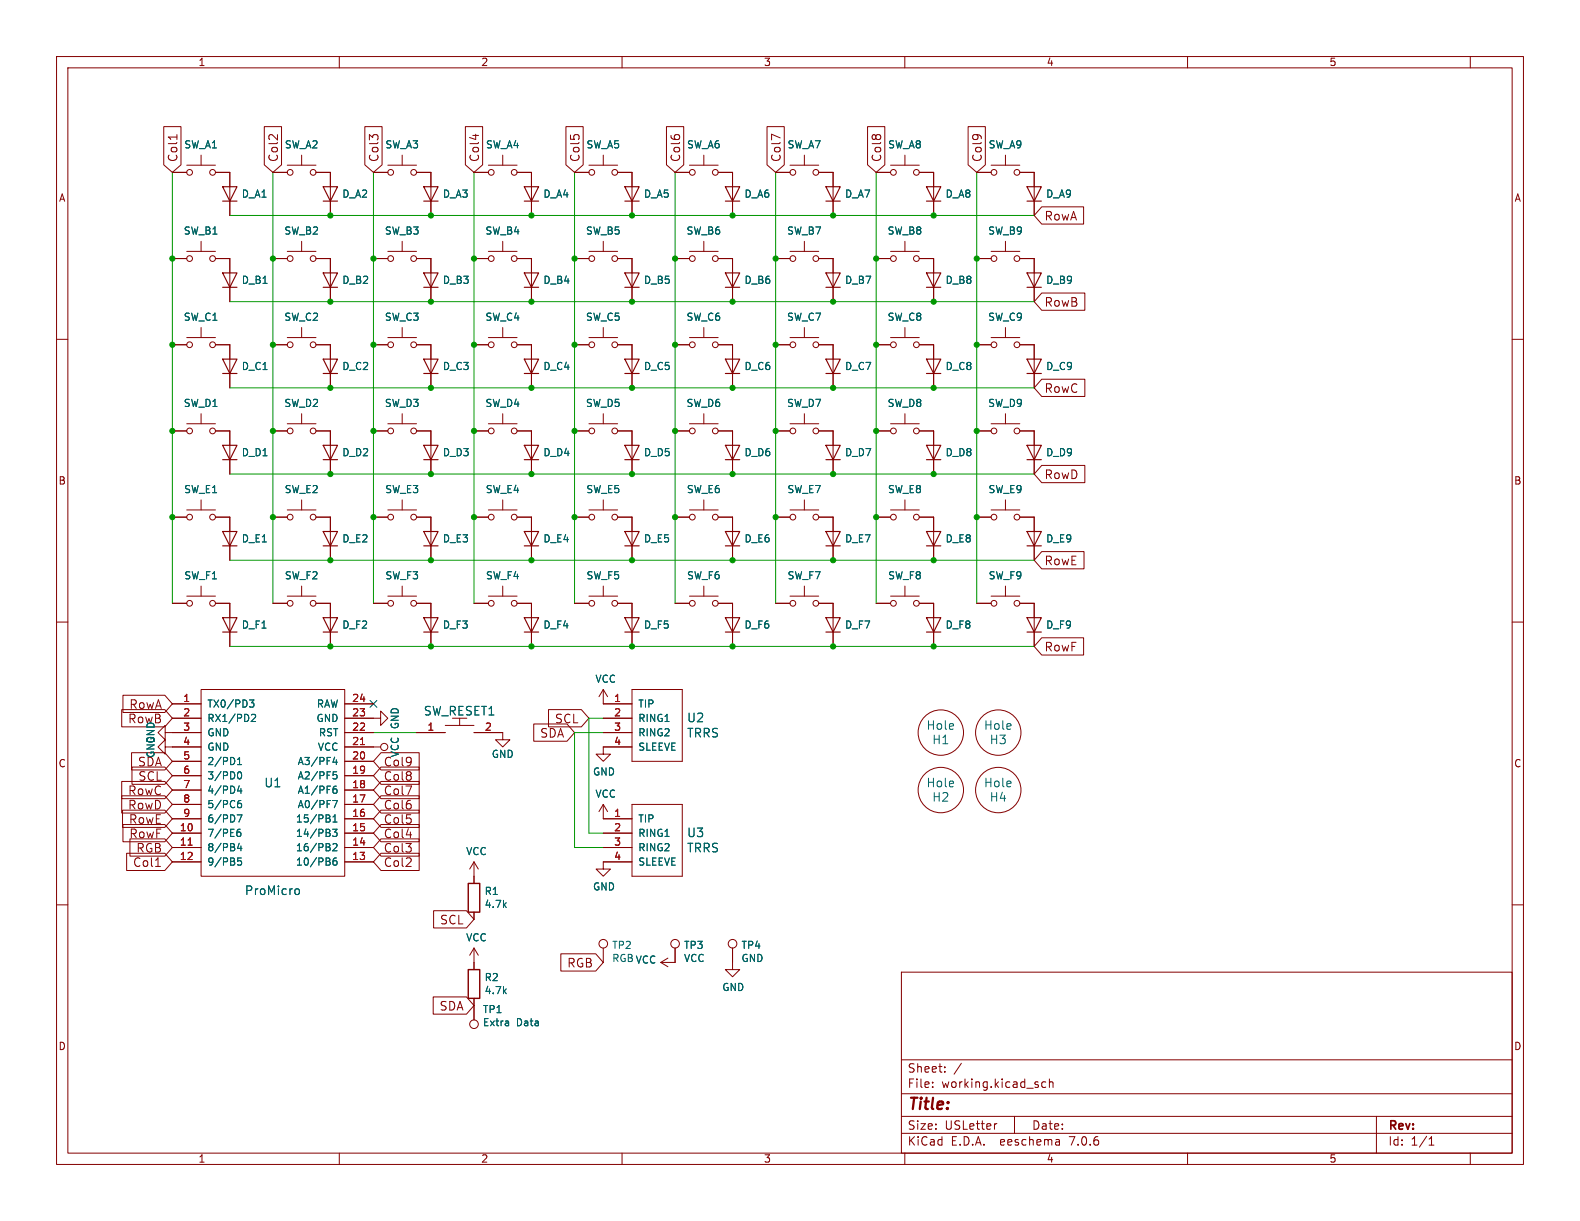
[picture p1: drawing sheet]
<svg xmlns="http://www.w3.org/2000/svg" width="279mm" height="216mm" viewBox="0 0 279 216" stroke-linecap="round" stroke-linejoin="round" font-family="sans-serif">
<g fill="none" stroke="#840000" stroke-width=".18">
<path d="M10 10h259.4v195.9h-259.4zM12 12h255.4v191.9h-255.4zM60 10v2M110 10v2M160 10v2M210 10v2M260 10v2M29 22.4h3v6.7l-1.5 1.4-1.5-1.4zM30.5 30.5h2.5M31.3 23.8v.9M33 29.2h5.1M35.6 27.4v1.8"/>
<path d="M38.1 30.5h2.5v7.6M46.7 22.4h3.1v6.7l-1.5 1.4-1.6-1.4zM48.3 30.5h2.5M50.8 29.2h5.1M53.3 27.4v1.8M55.9 30.5h2.5v7.6M64.5 22.4h3.1v6.7l-1.6 1.4-1.5-1.4zM66 30.5h2.6M68.6 29.2h5.1M71.1 27.4v1.8M73.7 30.5h2.5v7.6M82.3 22.4h3v6.7l-1.5 1.4-1.5-1.4z"/>
<path d="M83.8 30.5h2.6M86.4 29.2h5M88.9 27.4v1.8M91.4 30.5h2.6v7.6M100.1 22.4h3v6.7l-1.5 1.4-1.5-1.4zM101.6 30.5h2.5M104.1 29.2h5.1M106.7 27.4v1.8M109.2 30.5h2.6v7.6M117.9 22.4h3v6.7l-1.5 1.4-1.5-1.4zM119.4 30.5h2.5M121.9 29.2h5.1"/>
<path d="M124.5 27.4v1.8M127 30.5h2.5v7.6M135.6 22.4h3.1v6.7l-1.5 1.4-1.6-1.4zM137.2 30.5h2.5M139.7 29.2h5.1M142.2 27.4v1.8M144.8 30.5h2.5v7.6M153.4 22.4h3.1v6.7l-1.6 1.4-1.5-1.4zM154.9 30.5h2.6M157.5 29.2h5.1M160 27.4v1.8M162.6 30.5h2.5v7.6"/>
<path d="M171.2 22.4h3v6.7l-1.5 1.4-1.5-1.4zM172.7 30.5h2.6M175.3 29.2h5M177.8 27.4v1.8M180.3 30.5h2.6v7.6M184.2 36.6h7.4v3h-7.4l-1.3-1.5zM10 60h2M30.5 45.7h2.5M33 44.5h5.1M33 59.7h5.1M35.6 42.7v1.8M35.6 57.9v1.8"/>
<path d="M38.1 45.7h2.5v7.6M48.3 45.7h2.5M50.8 44.5h5.1M50.8 59.7h5.1M53.3 42.7v1.8M53.3 57.9v1.8M55.9 45.7h2.5v7.6M66 45.7h2.6M68.6 44.5h5.1M68.6 59.7h5.1M71.1 42.7v1.8M71.1 57.9v1.8"/>
<path d="M73.7 45.7h2.5v7.6M83.8 45.7h2.6M86.4 44.5h5M86.4 59.7h5M88.9 42.7v1.8M88.9 57.9v1.8M91.4 45.7h2.6v7.6M101.6 45.7h2.5M104.1 44.5h5.1M104.1 59.7h5.1M106.7 42.7v1.8M106.7 57.9v1.8"/>
<path d="M109.2 45.7h2.6v7.6M119.4 45.7h2.5M121.9 44.5h5.1M121.9 59.7h5.1M124.5 42.7v1.8M124.5 57.9v1.8M127 45.7h2.5v7.6M137.2 45.7h2.5M139.7 44.5h5.1M139.7 59.7h5.1M142.2 42.7v1.8M142.2 57.9v1.8"/>
<path d="M144.8 45.7h2.5v7.6M154.9 45.7h2.6M157.5 44.5h5.1M157.5 59.7h5.1M160 42.7v1.8M160 57.9v1.8M162.6 45.7h2.5v7.6M172.7 45.7h2.6M175.3 44.5h5M175.3 59.7h5M177.8 42.7v1.8M177.8 57.9v1.8"/>
<path d="M180.3 45.7h2.6v7.6M184.2 51.8h7.6v3.1h-7.6l-1.3-1.6zM267.4 60h2M30.5 76.2h2.5M30.5 61h2.5M33 74.9h5.1M35.6 73.2v1.7M38.1 76.2h2.5v7.6M38.1 61h2.5v7.6M48.3 76.2h2.5M48.3 61h2.5M50.8 74.9h5.1"/>
<path d="M53.3 73.2v1.7M55.9 76.2h2.5v7.6M55.9 61h2.5v7.6M66 76.2h2.6M66 61h2.6M68.6 74.9h5.1M71.1 73.2v1.7M73.7 76.2h2.5v7.6M73.7 61h2.5v7.6M83.8 76.2h2.6M83.8 61h2.6M86.4 74.9h5"/>
<path d="M88.9 73.2v1.7M91.4 76.2h2.6v7.6M91.4 61h2.6v7.6M101.6 76.2h2.5M101.6 61h2.5M104.1 74.9h5.1M106.7 73.2v1.7M109.2 76.2h2.6v7.6M109.2 61h2.6v7.6M119.4 76.2h2.5M119.4 61h2.5M121.9 74.9h5.1"/>
<path d="M124.5 73.2v1.7M127 61h2.5v7.6M127 76.2h2.5v7.6M137.2 76.2h2.5M137.2 61h2.5M139.7 74.9h5.1M142.2 73.2v1.7M144.8 61h2.5v7.6M144.8 76.2h2.5v7.6M154.9 76.2h2.6M154.9 61h2.6M157.5 74.9h5.1"/>
<path d="M160 73.2v1.7M162.6 76.2h2.5v7.6M162.6 61h2.5v7.6M172.7 76.2h2.6M172.7 61h2.6M175.3 74.9h5M177.8 73.2v1.7M180.3 76.2h2.6v7.6M180.3 61h2.6v7.6M184.2 67.1h7.6v3h-7.6l-1.3-1.5zM30.5 91.4h2.5M33 90.2h5.1"/>
<path d="M35.6 88.4v1.8M38.1 91.4h2.5v7.7M48.3 91.4h2.5M50.8 90.2h5.1M53.3 88.4v1.8M55.9 91.4h2.5v7.7M66 91.4h2.6M68.6 90.2h5.1M71.1 88.4v1.8M73.7 91.4h2.5v7.7M83.8 91.4h2.6M86.4 90.2h5"/>
<path d="M88.9 88.4v1.8M91.4 91.4h2.6v7.7M101.6 91.4h2.5M104.1 90.2h5.1M106.7 88.4v1.8M109.2 91.4h2.6v7.7M119.4 91.4h2.5M121.9 90.2h5.1M124.5 88.4v1.8M127 91.4h2.5v7.7M137.2 91.4h2.5M139.7 90.2h5.1"/>
<path d="M142.2 88.4v1.8M144.8 91.4h2.5v7.7M154.9 91.4h2.6M157.5 90.2h5.1M160 88.4v1.8M162.6 91.4h2.5v7.7M172.7 91.4h2.6M175.3 90.2h5M177.8 88.4v1.8M180.3 91.4h2.6v7.7M184.2 82.3h7.6v3h-7.6l-1.3-1.5zM184.2 97.5h7.5v3.1h-7.5l-1.3-1.5z"/>
<path d="M10 110h2M30.5 106.7h2.5M33 105.4h5.1M35.6 103.6v1.8M38.1 106.7h2.5v7.6M48.3 106.7h2.5M50.8 105.4h5.1M53.3 103.6v1.8M55.9 106.7h2.5v7.6M66 106.7h2.6M68.6 105.4h5.1M71.1 103.6v1.8"/>
<path d="M73.7 106.7h2.5v7.6M83.8 106.7h2.6M86.4 105.4h5M88.9 103.6v1.8M91.4 106.7h2.6v7.6M101.6 106.7h2.5M104.1 105.4h5.1M106.7 103.6v1.8M109.2 106.7h2.6v7.6M119.4 106.7h2.5M121.9 105.4h5.1M124.5 103.6v1.8"/>
<path d="M127 106.7h2.5v7.6M137.2 106.7h2.5M139.7 105.4h5.1M142.2 103.6v1.8M144.8 106.7h2.5v7.6M154.9 106.7h2.6M157.5 105.4h5.1M160 103.6v1.8M162.6 106.7h2.5v7.6M172.7 106.7h2.6M175.3 105.4h5M177.8 103.6v1.8"/>
<path d="M180.3 106.7h2.6v7.6M184.2 112.8h7.4v3h-7.4l-1.3-1.5zM267.4 110h2M21.5 125.5h7.6l1.4 1.5-1.4 1.5h-7.6zM21.5 138.2h7.6l1.4 1.5-1.4 1.5h-7.6zM21.7 122.9h7.4l1.4 1.6-1.4 1.5h-7.4zM23.3 133.1h5.8l1.4 1.5-1.4 1.5h-5.8zM23.3 135.6h5.8l1.4 1.6-1.4 1.5h-5.8zM29.2 129.5v-1.2l-1.3 1.2 1.3 1.3v-1.3h6.4M29.2 132.1v-1.3l-1.3 1.3 1.3 1.3v-1.3h6.4M30.5 124.5h5.1M30.5 127h5.1"/>
<path d="M30.5 139.7h5.1M30.5 137.2h5.1M30.5 134.6h5.1M35.6 121.9h25.4v33h-25.4zM61 127h6.3v-1.3l1.3 1.3-1.3 1.3v-1.3M61 124.5h5M61 129.5h5M61 132.1h6.3M61 139.7h5M61 137.2h5M61 134.6h5M67.4 133.1h6.7v3h-6.7l-1.4-1.5z"/>
<path d="M67.4 138.2h6.7v3h-6.7l-1.4-1.5zM67.4 135.6h6.7v3.1h-6.7l-1.4-1.5zM73.7 129.5h5M78.7 128.3h5.1M81.3 127v1.3M83.8 129.5h5.1v1.3h1.3l-1.3 1.3-1.3-1.3h1.3M94.4 128h5.9l1.3 1.5-1.3 1.6h-5.9zM97 125.5h5.8l1.3 1.5-1.3 1.5h-5.8zM106.7 121.9v2.6h5.1M106.7 127h5.1M106.7 129.5h5.1M106.7 121.9l-.8 1.3"/>
<path d="M106.7 121.9l.7 1.3M111.8 121.9v12.7zM111.8 121.9h8.8zM111.8 134.6h8.8zM111.8 132.1h-5.1v1.3h1.2l-1.2 1.2-1.3-1.2h1.3M120.6 121.9v12.7zM10 160h2M21.5 140.7h7.6l1.4 1.5-1.4 1.6h-7.6zM21.7 143.3h7.4l1.4 1.5-1.4 1.5h-7.4zM21.7 145.8h7.4l1.4 1.5-1.4 1.5h-7.4zM22.4 150.9h6.7l1.4 1.5-1.4 1.5h-6.7zM23 148.3h6.1l1.4 1.6-1.4 1.5h-6.1z"/>
<path d="M27.5 153.2h.9M30.5 144.8h5.1M30.5 147.3h5.1M30.5 149.9h5.1M30.5 152.4h5.1M30.5 142.2h5.1M61 144.8h5M61 147.3h5M61 149.9h5M61 152.4h5M61 142.2h5M67.4 143.3h6.7v3h-6.7l-1.4-1.5z"/>
<path d="M67.4 148.3h6.7v3.1h-6.7l-1.4-1.5zM67.4 140.7h6.7v3.1h-6.7l-1.4-1.6zM67.4 145.8h6.7v3h-6.7l-1.4-1.5zM67.4 150.9h6.7v3h-6.7l-1.4-1.5zM83.8 152.4v3.8M83.8 152.4l-.7 1.3M83.8 152.4l.8 1.3M106.7 142.2v2.6h5.1M106.7 142.2l-.8 1.3M106.7 142.2l.7 1.3M106.7 147.3h5.1M106.7 149.9h5.1"/>
<path d="M111.8 142.2v12.7zM111.8 142.2h8.8zM111.8 154.9h8.8zM111.8 152.4h-5.1v1.3h1.2l-1.2 1.2-1.3-1.2h1.3M120.6 142.2v12.7zM267.4 160h2M76.6 176.3h5.9l1.3 1.5-1.3 1.5h-5.9zM76.7 161h5.8l1.3 1.6-1.3 1.5h-5.8zM83.8 161.3v1.3M83.8 167.6v3.9M83.8 176.5v3.8M83.8 167.6l-.7 1.3"/>
<path d="M83.8 167.6l.8 1.3M99.2 168.7h6.1l1.4 1.5-1.4 1.5h-6.1zM106.7 167.6v2.6M116.8 170.2l1.3 .7M118.1 169.4l-1.3 .8M119.4 167.6v2.6h-2.6M129.5 167.6v3.9h1.3l-1.3 1.2-1.2-1.2h1.2M159.4 171.9h108v32h-108zM159.4 197.4h108M159.4 193.4h108M159.4 187.4h108M164.9 192.1v.2"/>
<path d="M164.9 191.4v.1M167.1 189.4v.2M167.1 188.7v.1M170 188l-1.3 1.9M176.3 198.7l-.3 .1M179.4 197.4v3M184.9 191.4l-.4-.1-.3 .3v.4l.2 .2h.5M185.6 191.4l.2-.1 .3 .1 .1 .9M185.6 190.8v1.5M243.4 197.4v6.5M60 203.9v2M110 203.9v2"/>
<path d="M159.4 200.4h108M160 203.9v2M187.3 201.6l.1 .9M187.4 202.4l-.2 .1M187.4 201.8l-.2 .1M210 203.9v2M252.7 202.5h.9M252.7 201.4l.4-.4v1.5M260 203.9v2"/>
<circle cx="33.5" cy="30.5" r=".51"/>
<circle cx="37.6" cy="30.5" r=".51"/>
<circle cx="51.3" cy="30.5" r=".51"/>
<circle cx="55.4" cy="30.5" r=".51"/>
<circle cx="69.1" cy="30.5" r=".51"/>
<circle cx="73.2" cy="30.5" r=".51"/>
<circle cx="86.9" cy="30.5" r=".51"/>
<circle cx="90.9" cy="30.5" r=".51"/>
<circle cx="104.6" cy="30.5" r=".51"/>
<circle cx="108.7" cy="30.5" r=".51"/>
<circle cx="122.4" cy="30.5" r=".51"/>
<circle cx="126.5" cy="30.5" r=".51"/>
<circle cx="140.2" cy="30.5" r=".51"/>
<circle cx="144.3" cy="30.5" r=".51"/>
<circle cx="158" cy="30.5" r=".51"/>
<circle cx="162.1" cy="30.5" r=".51"/>
<circle cx="175.8" cy="30.5" r=".51"/>
<circle cx="179.8" cy="30.5" r=".51"/>
<circle cx="33.5" cy="45.7" r=".51"/>
<circle cx="37.6" cy="45.7" r=".51"/>
<circle cx="51.3" cy="45.7" r=".51"/>
<circle cx="55.4" cy="45.7" r=".51"/>
<circle cx="69.1" cy="45.7" r=".51"/>
<circle cx="73.2" cy="45.7" r=".51"/>
<circle cx="86.9" cy="45.7" r=".51"/>
<circle cx="90.9" cy="45.7" r=".51"/>
<circle cx="104.6" cy="45.7" r=".51"/>
<circle cx="108.7" cy="45.7" r=".51"/>
<circle cx="122.4" cy="45.7" r=".51"/>
<circle cx="126.5" cy="45.7" r=".51"/>
<circle cx="140.2" cy="45.7" r=".51"/>
<circle cx="144.3" cy="45.7" r=".51"/>
<circle cx="158" cy="45.7" r=".51"/>
<circle cx="162.1" cy="45.7" r=".51"/>
<circle cx="175.8" cy="45.7" r=".51"/>
<circle cx="179.8" cy="45.7" r=".51"/>
<circle cx="33.5" cy="61" r=".51"/>
<circle cx="33.5" cy="76.2" r=".51"/>
<circle cx="37.6" cy="61" r=".51"/>
<circle cx="37.6" cy="76.2" r=".51"/>
<circle cx="51.3" cy="61" r=".51"/>
<circle cx="51.3" cy="76.2" r=".51"/>
<circle cx="55.4" cy="61" r=".51"/>
<circle cx="55.4" cy="76.2" r=".51"/>
<circle cx="69.1" cy="61" r=".51"/>
<circle cx="69.1" cy="76.2" r=".51"/>
<circle cx="73.2" cy="61" r=".51"/>
<circle cx="73.2" cy="76.2" r=".51"/>
<circle cx="86.9" cy="61" r=".51"/>
<circle cx="86.9" cy="76.2" r=".51"/>
<circle cx="90.9" cy="61" r=".51"/>
<circle cx="90.9" cy="76.2" r=".51"/>
<circle cx="104.6" cy="61" r=".51"/>
<circle cx="104.6" cy="76.2" r=".51"/>
<circle cx="108.7" cy="61" r=".51"/>
<circle cx="108.7" cy="76.2" r=".51"/>
<circle cx="122.4" cy="76.2" r=".51"/>
<circle cx="122.4" cy="61" r=".51"/>
<circle cx="126.5" cy="61" r=".51"/>
<circle cx="126.5" cy="76.2" r=".51"/>
<circle cx="140.2" cy="76.2" r=".51"/>
<circle cx="140.2" cy="61" r=".51"/>
<circle cx="144.3" cy="61" r=".51"/>
<circle cx="144.3" cy="76.2" r=".51"/>
<circle cx="158" cy="76.2" r=".51"/>
<circle cx="158" cy="61" r=".51"/>
<circle cx="162.1" cy="76.2" r=".51"/>
<circle cx="162.1" cy="61" r=".51"/>
<circle cx="175.8" cy="61" r=".51"/>
<circle cx="175.8" cy="76.2" r=".51"/>
<circle cx="179.8" cy="61" r=".51"/>
<circle cx="179.8" cy="76.2" r=".51"/>
<circle cx="33.5" cy="91.4" r=".51"/>
<circle cx="37.6" cy="91.4" r=".51"/>
<circle cx="51.3" cy="91.4" r=".51"/>
<circle cx="55.4" cy="91.4" r=".51"/>
<circle cx="69.1" cy="91.4" r=".51"/>
<circle cx="73.2" cy="91.4" r=".51"/>
<circle cx="86.9" cy="91.4" r=".51"/>
<circle cx="90.9" cy="91.4" r=".51"/>
<circle cx="104.6" cy="91.4" r=".51"/>
<circle cx="108.7" cy="91.4" r=".51"/>
<circle cx="122.4" cy="91.4" r=".51"/>
<circle cx="126.5" cy="91.4" r=".51"/>
<circle cx="140.2" cy="91.4" r=".51"/>
<circle cx="144.3" cy="91.4" r=".51"/>
<circle cx="158" cy="91.4" r=".51"/>
<circle cx="162.1" cy="91.4" r=".51"/>
<circle cx="175.8" cy="91.4" r=".51"/>
<circle cx="179.8" cy="91.4" r=".51"/>
<circle cx="33.5" cy="106.7" r=".51"/>
<circle cx="37.6" cy="106.7" r=".51"/>
<circle cx="51.3" cy="106.7" r=".51"/>
<circle cx="55.4" cy="106.7" r=".51"/>
<circle cx="69.1" cy="106.7" r=".51"/>
<circle cx="73.2" cy="106.7" r=".51"/>
<circle cx="86.9" cy="106.7" r=".51"/>
<circle cx="90.9" cy="106.7" r=".51"/>
<circle cx="104.6" cy="106.7" r=".51"/>
<circle cx="108.7" cy="106.7" r=".51"/>
<circle cx="122.4" cy="106.7" r=".51"/>
<circle cx="126.5" cy="106.7" r=".51"/>
<circle cx="140.2" cy="106.7" r=".51"/>
<circle cx="144.3" cy="106.7" r=".51"/>
<circle cx="158" cy="106.7" r=".51"/>
<circle cx="162.1" cy="106.7" r=".51"/>
<circle cx="175.8" cy="106.7" r=".51"/>
<circle cx="179.8" cy="106.7" r=".51"/>
<circle cx="67.9" cy="132.1" r=".63"/>
<circle cx="166.4" cy="129.5" r="4"/>
<circle cx="166.4" cy="139.7" r="4"/>
<circle cx="176.5" cy="129.5" r="4"/>
<circle cx="176.5" cy="139.7" r="4"/>
<circle cx="106.7" cy="166.9" r=".76"/>
<circle cx="119.4" cy="166.9" r=".76"/>
<circle cx="129.5" cy="166.9" r=".76"/>
<circle cx="83.8" cy="181.1" r=".76"/>
</g>
<g fill="none" stroke="#840000" stroke-width=".2">
<path d="M39.4 33h2.5l-1.3 2.6zM39.4 35.6h2.5M57.1 33h2.6l-1.3 2.6zM57.1 35.6h2.6M74.9 33h2.6l-1.3 2.6zM74.9 35.6h2.6M92.7 33h2.5l-1.2 2.6zM92.7 35.6h2.5M110.5 33h2.5l-1.2 2.6zM110.5 35.6h2.5M128.3 33h2.5l-1.3 2.6zM128.3 35.6h2.5"/>
<path d="M146 33h2.6l-1.3 2.6zM146 35.6h2.6M163.8 33h2.6l-1.3 2.6zM163.8 35.6h2.6M181.6 33h2.5l-1.2 2.6zM181.6 35.6h2.5M39.4 48.3h2.5l-1.3 2.5zM39.4 50.8h2.5M57.1 48.3h2.6l-1.3 2.5zM57.1 50.8h2.6M74.9 48.3h2.6l-1.3 2.5zM74.9 50.8h2.6"/>
<path d="M92.7 48.3h2.5l-1.2 2.5zM92.7 50.8h2.5M110.5 48.3h2.5l-1.2 2.5zM110.5 50.8h2.5M128.3 48.3h2.5l-1.3 2.5zM128.3 50.8h2.5M146 48.3h2.6l-1.3 2.5zM146 50.8h2.6M163.8 48.3h2.6l-1.3 2.5zM163.8 50.8h2.6M181.6 48.3h2.5l-1.2 2.5zM181.6 50.8h2.5"/>
<path d="M39.4 78.7h2.5l-1.3 2.6zM39.4 63.5h2.5l-1.3 2.5zM39.4 66h2.5M57.1 78.7h2.6l-1.3 2.6zM57.1 63.5h2.6l-1.3 2.5zM57.1 66h2.6M74.9 63.5h2.6l-1.3 2.5zM74.9 78.7h2.6l-1.3 2.6zM74.9 66h2.6M92.7 63.5h2.5l-1.2 2.5zM92.7 78.7h2.5l-1.2 2.6zM92.7 66h2.5"/>
<path d="M110.5 63.5h2.5l-1.2 2.5zM110.5 78.7h2.5l-1.2 2.6zM110.5 66h2.5M128.3 78.7h2.5l-1.3 2.6zM128.3 63.5h2.5l-1.3 2.5zM128.3 66h2.5M146 63.5h2.6l-1.3 2.5zM146 78.7h2.6l-1.3 2.6zM146 66h2.6M163.8 63.5h2.6l-1.3 2.5zM163.8 78.7h2.6l-1.3 2.6zM163.8 66h2.6"/>
<path d="M181.6 63.5h2.5l-1.2 2.5zM181.6 78.7h2.5l-1.2 2.6zM181.6 66h2.5M39.4 94h2.5l-1.3 2.5zM39.4 96.5h2.5M39.4 81.3h2.5M57.1 94h2.6l-1.3 2.5zM57.1 96.5h2.6M57.1 81.3h2.6M74.9 94h2.6l-1.3 2.5zM74.9 96.5h2.6M74.9 81.3h2.6"/>
<path d="M92.7 94h2.5l-1.2 2.5zM92.7 96.5h2.5M92.7 81.3h2.5M110.5 94h2.5l-1.2 2.5zM110.5 96.5h2.5M110.5 81.3h2.5M128.3 94h2.5l-1.3 2.5zM128.3 96.5h2.5M128.3 81.3h2.5M146 94h2.6l-1.3 2.5zM146 96.5h2.6M146 81.3h2.6"/>
<path d="M163.8 94h2.6l-1.3 2.5zM163.8 96.5h2.6M163.8 81.3h2.6M181.6 94h2.5l-1.2 2.5zM181.6 96.5h2.5M181.6 81.3h2.5M39.4 109.2h2.5l-1.3 2.6zM39.4 111.8h2.5M57.1 109.2h2.6l-1.3 2.6zM57.1 111.8h2.6M74.9 109.2h2.6l-1.3 2.6zM74.9 111.8h2.6"/>
<path d="M92.7 109.2h2.5l-1.2 2.6zM92.7 111.8h2.5M110.5 109.2h2.5l-1.2 2.6zM110.5 111.8h2.5M128.3 109.2h2.5l-1.3 2.6zM128.3 111.8h2.5M146 109.2h2.6l-1.3 2.6zM146 111.8h2.6M163.8 109.2h2.6l-1.3 2.6zM163.8 111.8h2.6M181.6 109.2h2.5l-1.2 2.6zM181.6 111.8h2.5"/>
</g>
<path d="M82.8 156.2h2v5.1h-2zM82.8 171.5h2v5h-2z" fill="none" stroke="#840000" stroke-width=".25"/>
<g fill="none" stroke="#006464" stroke-width=".18">
<path d="M26 133v.5M26.7 133.2v-.2h.4l.1 .2v.3M27.2 131.7l-1.2 .7h1.2M42 137l.1-.4 .2-.1a.68 .68 0 0 1 .4 .6 .68 .68 0 0 1-.4 .6l-.2-.1-.1-.3M42 135.2h.7M42 134.3l.4-.4v1.3M42.3 138.9l-.3 1h.8M42.6 139.4v.9M44.1 123.8h.8l-.4 .5 .3 .1 .1 .4-.2 .2h-.4M44.5 126.4l.5-.1 .2 .4-.8 .9h.8M58.9 137h.5l.2 .2-.1 .5h-.6M58.9 139.6l.5-.1 .2 .2-.1 .5-.4 .1-.2-.1"/>
<path d="M58.9 136.5h.6M59.2 133.9l-.3 .9h.8M59.5 139l-.4 .1-.2 .2M59.5 134.4v.8M41.9 147.2l.5-.1 .2 .3-.1 .4-.4 .1-.2-.1M41.9 144.1h.9l-.6 1.3M42 142.3l.2-.3 .4 .1 .1 .2v.3l-.2 .2h-.4l-.1-.2M42.3 149.1l-.3 .9h.8M42.5 146.6l-.4 .1-.2 .2M42.6 149.6v.8M42.6 141.5l-.4 .1-.2 .5M42.7 151.7h-.6l-.1 .6 .2-.1 .4 .1 .1 .1v.5l-.2 .1-.5-.1"/>
<path d="M52.3 157.2h.4l.2 .3v.5l-.2 .2-.4-.1M58.3 144.8l.1 .1-.1 .4M58.3 144.2v.4M58.8 146.6h.8l-.4 .5 .3 .1v.6l-.1 .1-.6-.1M58.8 141.5h.9l-.6 1.3M58.9 149.3l.5-.1 .2 .3-.8 .9h.8M58.9 145.4h.7M58.9 144.5l.3-.4v1.3M59.5 151.7l-.4 .1a.86 .86 0 0 0 0 1.2l.4-.1 .1-.5-.2-.2-.4 .1-.1 .1"/>
</g>
<path d="M63.7 131.7h.8M33.3 149.4h.7" fill="none" stroke="#a90000" stroke-width=".18"/>
<g fill="none" stroke="#009600" stroke-width=".18">
<path d="M30.5 30.5v76.2M40.6 38.1h142.3M48.3 30.5v76.2M66 30.5v76.2M83.8 30.5v76.2M101.6 30.5v76.2M119.4 30.5v76.2M137.2 30.5v76.2M154.9 30.5v76.2M172.7 30.5v76.2M40.6 53.3h142.3M40.6 68.6h142.3"/>
<path d="M40.6 83.8h142.3M40.6 99.1h142.3M40.6 114.3h142.3M66 129.5h7.7M106.7 129.5h-5.1v20.4h5.1M106.7 127h-2.6v20.3h2.6"/>
</g>
<path d="M65.4 123.9l1.2 1.2M66.6 123.9l-1.2 1.2" fill="none" stroke="#000084" stroke-width=".18"/>
<g fill="#009600" stroke="#009600" stroke-width=".18">
<circle cx="154.9" cy="45.7" r=".46"/>
<circle cx="147.3" cy="38.1" r=".46"/>
<circle cx="165.1" cy="68.6" r=".46"/>
<circle cx="154.9" cy="61" r=".46"/>
<circle cx="165.1" cy="38.1" r=".46"/>
<circle cx="172.7" cy="61" r=".46"/>
<circle cx="172.7" cy="45.7" r=".46"/>
<circle cx="165.1" cy="53.3" r=".46"/>
<circle cx="172.7" cy="76.2" r=".46"/>
<circle cx="172.7" cy="91.4" r=".46"/>
<circle cx="154.9" cy="76.2" r=".46"/>
<circle cx="165.1" cy="83.8" r=".46"/>
<circle cx="147.3" cy="83.8" r=".46"/>
<circle cx="154.9" cy="91.4" r=".46"/>
<circle cx="165.1" cy="99.1" r=".46"/>
<circle cx="165.1" cy="114.3" r=".46"/>
<circle cx="101.6" cy="61" r=".46"/>
<circle cx="119.4" cy="45.7" r=".46"/>
<circle cx="111.8" cy="53.3" r=".46"/>
<circle cx="101.6" cy="45.7" r=".46"/>
<circle cx="94" cy="53.3" r=".46"/>
<circle cx="94" cy="38.1" r=".46"/>
<circle cx="129.5" cy="53.3" r=".46"/>
<circle cx="137.2" cy="45.7" r=".46"/>
<circle cx="111.8" cy="38.1" r=".46"/>
<circle cx="129.5" cy="38.1" r=".46"/>
<circle cx="119.4" cy="61" r=".46"/>
<circle cx="137.2" cy="61" r=".46"/>
<circle cx="147.3" cy="68.6" r=".46"/>
<circle cx="147.3" cy="53.3" r=".46"/>
<circle cx="129.5" cy="83.8" r=".46"/>
<circle cx="137.2" cy="76.2" r=".46"/>
<circle cx="137.2" cy="91.4" r=".46"/>
<circle cx="129.5" cy="68.6" r=".46"/>
<circle cx="94" cy="68.6" r=".46"/>
<circle cx="101.6" cy="76.2" r=".46"/>
<circle cx="94" cy="83.8" r=".46"/>
<circle cx="111.8" cy="68.6" r=".46"/>
<circle cx="111.8" cy="83.8" r=".46"/>
<circle cx="119.4" cy="76.2" r=".46"/>
<circle cx="119.4" cy="91.4" r=".46"/>
<circle cx="111.8" cy="114.3" r=".46"/>
<circle cx="94" cy="114.3" r=".46"/>
<circle cx="147.3" cy="99.1" r=".46"/>
<circle cx="147.3" cy="114.3" r=".46"/>
<circle cx="129.5" cy="99.1" r=".46"/>
<circle cx="129.5" cy="114.3" r=".46"/>
<circle cx="83.8" cy="76.2" r=".46"/>
<circle cx="66" cy="61" r=".46"/>
<circle cx="76.2" cy="83.8" r=".46"/>
<circle cx="76.2" cy="68.6" r=".46"/>
<circle cx="94" cy="99.1" r=".46"/>
<circle cx="83.8" cy="45.7" r=".46"/>
<circle cx="83.8" cy="61" r=".46"/>
<circle cx="76.2" cy="53.3" r=".46"/>
<circle cx="66" cy="76.2" r=".46"/>
<circle cx="48.3" cy="76.2" r=".46"/>
<circle cx="58.4" cy="68.6" r=".46"/>
<circle cx="30.5" cy="76.2" r=".46"/>
<circle cx="30.5" cy="91.4" r=".46"/>
<circle cx="48.3" cy="91.4" r=".46"/>
<circle cx="58.4" cy="53.3" r=".46"/>
<circle cx="58.4" cy="38.1" r=".46"/>
<circle cx="48.3" cy="45.7" r=".46"/>
<circle cx="66" cy="45.7" r=".46"/>
<circle cx="76.2" cy="38.1" r=".46"/>
<circle cx="48.3" cy="61" r=".46"/>
<circle cx="30.5" cy="45.7" r=".46"/>
<circle cx="30.5" cy="61" r=".46"/>
<circle cx="58.4" cy="83.8" r=".46"/>
<circle cx="58.4" cy="114.3" r=".46"/>
<circle cx="58.4" cy="99.1" r=".46"/>
<circle cx="76.2" cy="114.3" r=".46"/>
<circle cx="83.8" cy="91.4" r=".46"/>
<circle cx="76.2" cy="99.1" r=".46"/>
<circle cx="66" cy="91.4" r=".46"/>
<circle cx="101.6" cy="91.4" r=".46"/>
<circle cx="111.8" cy="99.1" r=".46"/>
</g>
<text font-size="2.8" fill="#840000" x="160.4" y="196.8">Title:</text>
<g font-size="2.1" fill="#840000">
<text x="31.6" y="28.8" transform="rotate(-90 31.6 28.8)">Col1</text>
<text x="49.4" y="28.8" transform="rotate(-90 49.4 28.8)">Col2</text>
<text x="67.1" y="28.8" transform="rotate(-90 67.1 28.8)">Col3</text>
<text x="84.9" y="28.8" transform="rotate(-90 84.9 28.8)">Col4</text>
<text x="102.7" y="28.8" transform="rotate(-90 102.7 28.8)">Col5</text>
<text x="120.5" y="28.8" transform="rotate(-90 120.5 28.8)">Col6</text>
<text x="138.3" y="28.8" transform="rotate(-90 138.3 28.8)">Col7</text>
<text x="156" y="28.8" transform="rotate(-90 156 28.8)">Col8</text>
<text x="173.8" y="28.8" transform="rotate(-90 173.8 28.8)">Col9</text>
<text x="184.6" y="39.2">RowA</text>
<text x="184.6" y="54.4">RowB</text>
<text x="184.6" y="69.7">RowC</text>
<text x="184.6" y="84.9">RowD</text>
<text x="184.6" y="100.2">RowE</text>
<text x="184.6" y="115.4">RowF</text>
<text x="22.8" y="125.6">RowA</text>
<text x="22.6" y="128.1">RowB</text>
<text x="95.5" y="130.6">SDA</text>
<text x="98.1" y="128.1">SCL</text>
<text x="67.8" y="135.7">Col9</text>
<text x="22.6" y="143.3">RowD</text>
<text x="22.6" y="140.8">RowC</text>
<text x="24.4" y="138.3">SCL</text>
<text x="67.8" y="140.8">Col7</text>
<text x="67.8" y="138.3">Col8</text>
<text x="67.8" y="143.3">Col6</text>
<text x="22.7" y="145.9">RowE</text>
<text x="22.8" y="148.4">RowF</text>
<text x="67.8" y="145.9">Col5</text>
<text x="67.8" y="148.4">Col4</text>
<text x="23.5" y="153.5">Col1</text>
<text x="24" y="151">RGB</text>
<text x="67.8" y="151">Col3</text>
<text x="67.8" y="153.5">Col2</text>
<text x="77.7" y="163.7">SCL</text>
<text x="100.2" y="171.3">RGB</text>
<text x="77.7" y="178.9">SDA</text>
<text x="160.4" y="189.9">Sheet:</text>
<text x="160.4" y="192.6">File:</text>
<text x="166.5" y="192.6">working.kicad_sch</text>
<text x="160.4" y="202.8">KiCad</text>
<text x="160.4" y="200">Size:</text>
<text x="167.1" y="200">USLetter</text>
<text x="168.1" y="202.8">E.D.A.</text>
<text x="177" y="202.8">eeschema</text>
<text x="182.4" y="200">Date:</text>
<text x="189.4" y="202.8">7.0.6</text>
<text x="245.4" y="200.2">Rev:</text>
<text x="245.4" y="202.8">Id:</text>
<text x="249.5" y="202.8">1/1</text>
</g>
<g font-size="2.1" fill="#006464">
<text x="74.9" y="126.7">SW_RESET1</text>
<text x="121.4" y="127.9">U2</text>
<text x="121.4" y="130.6">TRRS</text>
<text x="163.8" y="129.3">Hole</text>
<text x="164.8" y="131.8">H1</text>
<text x="173.9" y="129.3">Hole</text>
<text x="174.9" y="131.8">H3</text>
<text x="24.3" y="135.7">SDA</text>
<text x="46.7" y="139.4">U1</text>
<text x="163.8" y="139.4">Hole</text>
<text x="164.8" y="142">H2</text>
<text x="173.9" y="139.4">Hole</text>
<text x="174.9" y="142">H4</text>
<text x="121.4" y="148.2">U3</text>
<text x="121.4" y="150.9">TRRS</text>
<text x="43.2" y="158.5">ProMicro</text>
</g>
<g font-size="1.8" fill="#840000">
<text x="35" y="11.9">1</text>
<text x="85" y="11.9">2</text>
<text x="135" y="11.9">3</text>
<text x="185" y="11.9">4</text>
<text x="235" y="11.9">5</text>
<text x="10.3" y="35.9">A</text>
<text x="267.7" y="35.9">A</text>
<text x="10.3" y="85.9">B</text>
<text x="267.7" y="85.9">B</text>
<text x="10.3" y="135.9">C</text>
<text x="267.7" y="135.9">C</text>
<text x="10.3" y="185.9">D</text>
<text x="267.7" y="185.9">D</text>
<text x="35" y="205.8">1</text>
<text x="85" y="205.8">2</text>
<text x="135" y="205.8">3</text>
<text x="185" y="205.8">4</text>
<text x="235" y="205.8">5</text>
</g>
<g font-size="1.8" fill="#006464">
<text x="32.5" y="26.4">SW_A1</text>
<text x="50.3" y="26.4">SW_A2</text>
<text x="68.1" y="26.4">SW_A3</text>
<text x="85.8" y="26.4">SW_A4</text>
<text x="103.6" y="26.4">SW_A5</text>
<text x="121.4" y="26.4">SW_A6</text>
<text x="139.2" y="26.4">SW_A7</text>
<text x="157" y="26.4">SW_A8</text>
<text x="174.7" y="26.4">SW_A9</text>
<text x="42.7" y="35.2">D_A1</text>
<text x="60.4" y="35.2">D_A2</text>
<text x="78.2" y="35.2">D_A3</text>
<text x="96" y="35.2">D_A4</text>
<text x="113.8" y="35.2">D_A5</text>
<text x="131.6" y="35.2">D_A6</text>
<text x="149.3" y="35.2">D_A7</text>
<text x="167.1" y="35.2">D_A8</text>
<text x="184.9" y="35.2">D_A9</text>
<text x="32.4" y="41.7">SW_B1</text>
<text x="50.2" y="41.7">SW_B2</text>
<text x="68" y="41.7">SW_B3</text>
<text x="85.7" y="41.7">SW_B4</text>
<text x="103.5" y="41.7">SW_B5</text>
<text x="121.3" y="41.7">SW_B6</text>
<text x="139.1" y="41.7">SW_B7</text>
<text x="156.9" y="41.7">SW_B8</text>
<text x="174.6" y="41.7">SW_B9</text>
<text x="42.7" y="50.4">D_B1</text>
<text x="60.4" y="50.4">D_B2</text>
<text x="78.2" y="50.4">D_B3</text>
<text x="96" y="50.4">D_B4</text>
<text x="113.8" y="50.4">D_B5</text>
<text x="131.6" y="50.4">D_B6</text>
<text x="149.3" y="50.4">D_B7</text>
<text x="167.1" y="50.4">D_B8</text>
<text x="184.9" y="50.4">D_B9</text>
<text x="32.4" y="56.9">SW_C1</text>
<text x="50.2" y="56.9">SW_C2</text>
<text x="68" y="56.9">SW_C3</text>
<text x="85.7" y="56.9">SW_C4</text>
<text x="103.5" y="56.9">SW_C5</text>
<text x="121.3" y="56.9">SW_C6</text>
<text x="139.1" y="56.9">SW_C7</text>
<text x="156.9" y="56.9">SW_C8</text>
<text x="174.6" y="56.9">SW_C9</text>
<text x="42.7" y="65.6">D_C1</text>
<text x="60.4" y="65.6">D_C2</text>
<text x="78.2" y="65.6">D_C3</text>
<text x="96" y="65.6">D_C4</text>
<text x="113.8" y="65.6">D_C5</text>
<text x="131.6" y="65.6">D_C6</text>
<text x="149.3" y="65.6">D_C7</text>
<text x="167.1" y="65.6">D_C8</text>
<text x="184.9" y="65.6">D_C9</text>
<text x="32.4" y="72.2">SW_D1</text>
<text x="50.2" y="72.2">SW_D2</text>
<text x="68" y="72.2">SW_D3</text>
<text x="85.7" y="72.2">SW_D4</text>
<text x="103.5" y="72.2">SW_D5</text>
<text x="121.3" y="72.2">SW_D6</text>
<text x="139.1" y="72.2">SW_D7</text>
<text x="156.9" y="72.2">SW_D8</text>
<text x="174.6" y="72.2">SW_D9</text>
<text x="42.7" y="80.9">D_D1</text>
<text x="60.4" y="80.9">D_D2</text>
<text x="78.2" y="80.9">D_D3</text>
<text x="96" y="80.9">D_D4</text>
<text x="113.8" y="80.9">D_D5</text>
<text x="131.6" y="80.9">D_D6</text>
<text x="149.3" y="80.9">D_D7</text>
<text x="167.1" y="80.9">D_D8</text>
<text x="184.9" y="80.9">D_D9</text>
<text x="32.5" y="87.4">SW_E1</text>
<text x="50.2" y="87.4">SW_E2</text>
<text x="68" y="87.4">SW_E3</text>
<text x="85.8" y="87.4">SW_E4</text>
<text x="103.6" y="87.4">SW_E5</text>
<text x="121.4" y="87.4">SW_E6</text>
<text x="139.1" y="87.4">SW_E7</text>
<text x="156.9" y="87.4">SW_E8</text>
<text x="174.7" y="87.4">SW_E9</text>
<text x="42.7" y="96.1">D_E1</text>
<text x="60.4" y="96.1">D_E2</text>
<text x="78.2" y="96.1">D_E3</text>
<text x="96" y="96.1">D_E4</text>
<text x="113.8" y="96.1">D_E5</text>
<text x="131.6" y="96.1">D_E6</text>
<text x="149.3" y="96.1">D_E7</text>
<text x="167.1" y="96.1">D_E8</text>
<text x="184.9" y="96.1">D_E9</text>
<text x="32.5" y="102.6">SW_F1</text>
<text x="50.3" y="102.6">SW_F2</text>
<text x="68.1" y="102.6">SW_F3</text>
<text x="85.8" y="102.6">SW_F4</text>
<text x="103.6" y="102.6">SW_F5</text>
<text x="121.4" y="102.6">SW_F6</text>
<text x="139.2" y="102.6">SW_F7</text>
<text x="157" y="102.6">SW_F8</text>
<text x="174.7" y="102.6">SW_F9</text>
<text x="42.7" y="111.4">D_F1</text>
<text x="60.4" y="111.4">D_F2</text>
<text x="78.2" y="111.4">D_F3</text>
<text x="96" y="111.4">D_F4</text>
<text x="113.8" y="111.4">D_F5</text>
<text x="131.6" y="111.4">D_F6</text>
<text x="149.3" y="111.4">D_F7</text>
<text x="167.1" y="111.4">D_F8</text>
<text x="184.9" y="111.4">D_F9</text>
<text x="36.6" y="125.3">TX0/PD3</text>
<text x="55.9" y="125.3">RAW</text>
<text x="105.2" y="120.9">VCC</text>
<text x="112.8" y="125.3">TIP</text>
<text x="27.5" y="131.6" transform="rotate(-90 27.5 131.6)">GND</text>
<text x="36.6" y="127.9">RX1/PD2</text>
<text x="36.6" y="130.4">GND</text>
<text x="55.9" y="127.9">GND</text>
<text x="56.3" y="130.4">RST</text>
<text x="70.7" y="129" transform="rotate(-90 70.7 129)">GND</text>
<text x="112.8" y="127.9">RING1</text>
<text x="112.8" y="130.4">RING2</text>
<text x="36.6" y="132.9">GND</text>
<text x="36.6" y="135.5">2/PD1</text>
<text x="52.5" y="135.5">A3/PF4</text>
<text x="56.1" y="132.9">VCC</text>
<text x="70.7" y="134" transform="rotate(-90 70.7 134)">VCC</text>
<text x="86.9" y="134.2">GND</text>
<text x="104.8" y="137.3">GND</text>
<text x="112.8" y="132.9">SLEEVE</text>
<text x="36.6" y="138">3/PD0</text>
<text x="36.6" y="140.6">4/PD4</text>
<text x="36.6" y="143.1">5/PC6</text>
<text x="52.5" y="143.1">A0/PF7</text>
<text x="52.5" y="140.6">A1/PF6</text>
<text x="52.5" y="138">A2/PF5</text>
<text x="105.2" y="141.2">VCC</text>
<text x="36.6" y="148.2">7/PE6</text>
<text x="36.6" y="145.6">6/PD7</text>
<text x="52.2" y="148.2">14/PB3</text>
<text x="52.2" y="145.6">15/PB1</text>
<text x="112.8" y="145.6">TIP</text>
<text x="112.8" y="148.2">RING1</text>
<text x="36.6" y="150.7">8/PB4</text>
<text x="36.6" y="153.3">9/PB5</text>
<text x="52.2" y="153.3">10/PB6</text>
<text x="52.2" y="150.7">16/PB2</text>
<text x="82.3" y="151.4">VCC</text>
<text x="112.8" y="150.7">RING2</text>
<text x="112.8" y="153.3">SLEEVE</text>
<text x="85.6" y="158.4">R1</text>
<text x="85.6" y="160.8">4.7k</text>
<text x="104.8" y="157.7">GND</text>
<text x="82.3" y="166.6">VCC</text>
<text x="108.2" y="168">TP2</text>
<text x="120.9" y="168">TP3</text>
<text x="131" y="168">TP4</text>
<text x="85.6" y="173.7">R2</text>
<text x="108.2" y="170.3">RGB VCC</text>
<text x="112.3" y="170.6">VCC</text>
<text x="120.9" y="170.3">VCC</text>
<text x="131" y="170.3">GND</text>
<text x="85.3" y="179.3">TP1</text>
<text x="85.6" y="176">4.7k</text>
<text x="127.6" y="175.4">GND</text>
<text x="85.3" y="181.7">Extra</text>
<text x="91.3" y="181.7">Data</text>
</g>
<g font-size="1.8" fill="#a90000">
<text x="32.3" y="124.2">1</text>
<text x="62.2" y="124.2">24</text>
<text x="108.5" y="124.2">1</text>
<text x="32.3" y="126.7">2</text>
<text x="32.3" y="129.3">3</text>
<text x="32.3" y="131.8">4</text>
<text x="62.2" y="131.8">21</text>
<text x="62.2" y="129.3">22</text>
<text x="62.2" y="126.7">23</text>
<text x="75.5" y="129.3">1</text>
<text x="85.7" y="129.3">2</text>
<text x="108.5" y="126.7">2</text>
<text x="108.5" y="129.3">3</text>
<text x="108.5" y="131.8">4</text>
<text x="32.3" y="134.4">5</text>
<text x="32.3" y="136.9">6</text>
<text x="62.2" y="136.9">19</text>
<text x="62.2" y="134.4">20</text>
<text x="32.3" y="139.4">7</text>
<text x="32.3" y="142">8</text>
<text x="62.2" y="142">17</text>
<text x="62.2" y="139.4">18</text>
<text x="31.7" y="147.1">10</text>
<text x="31.7" y="149.6">11</text>
<text x="32.3" y="144.5">9</text>
<text x="62.2" y="149.6">14</text>
<text x="62.2" y="147.1">15</text>
<text x="62.2" y="144.5">16</text>
<text x="108.5" y="144.5">1</text>
<text x="108.5" y="147.1">2</text>
<text x="108.5" y="149.6">3</text>
<text x="31.7" y="152.1">12</text>
<text x="62.2" y="152.1">13</text>
<text x="108.5" y="152.1">4</text>
</g>
</svg>
